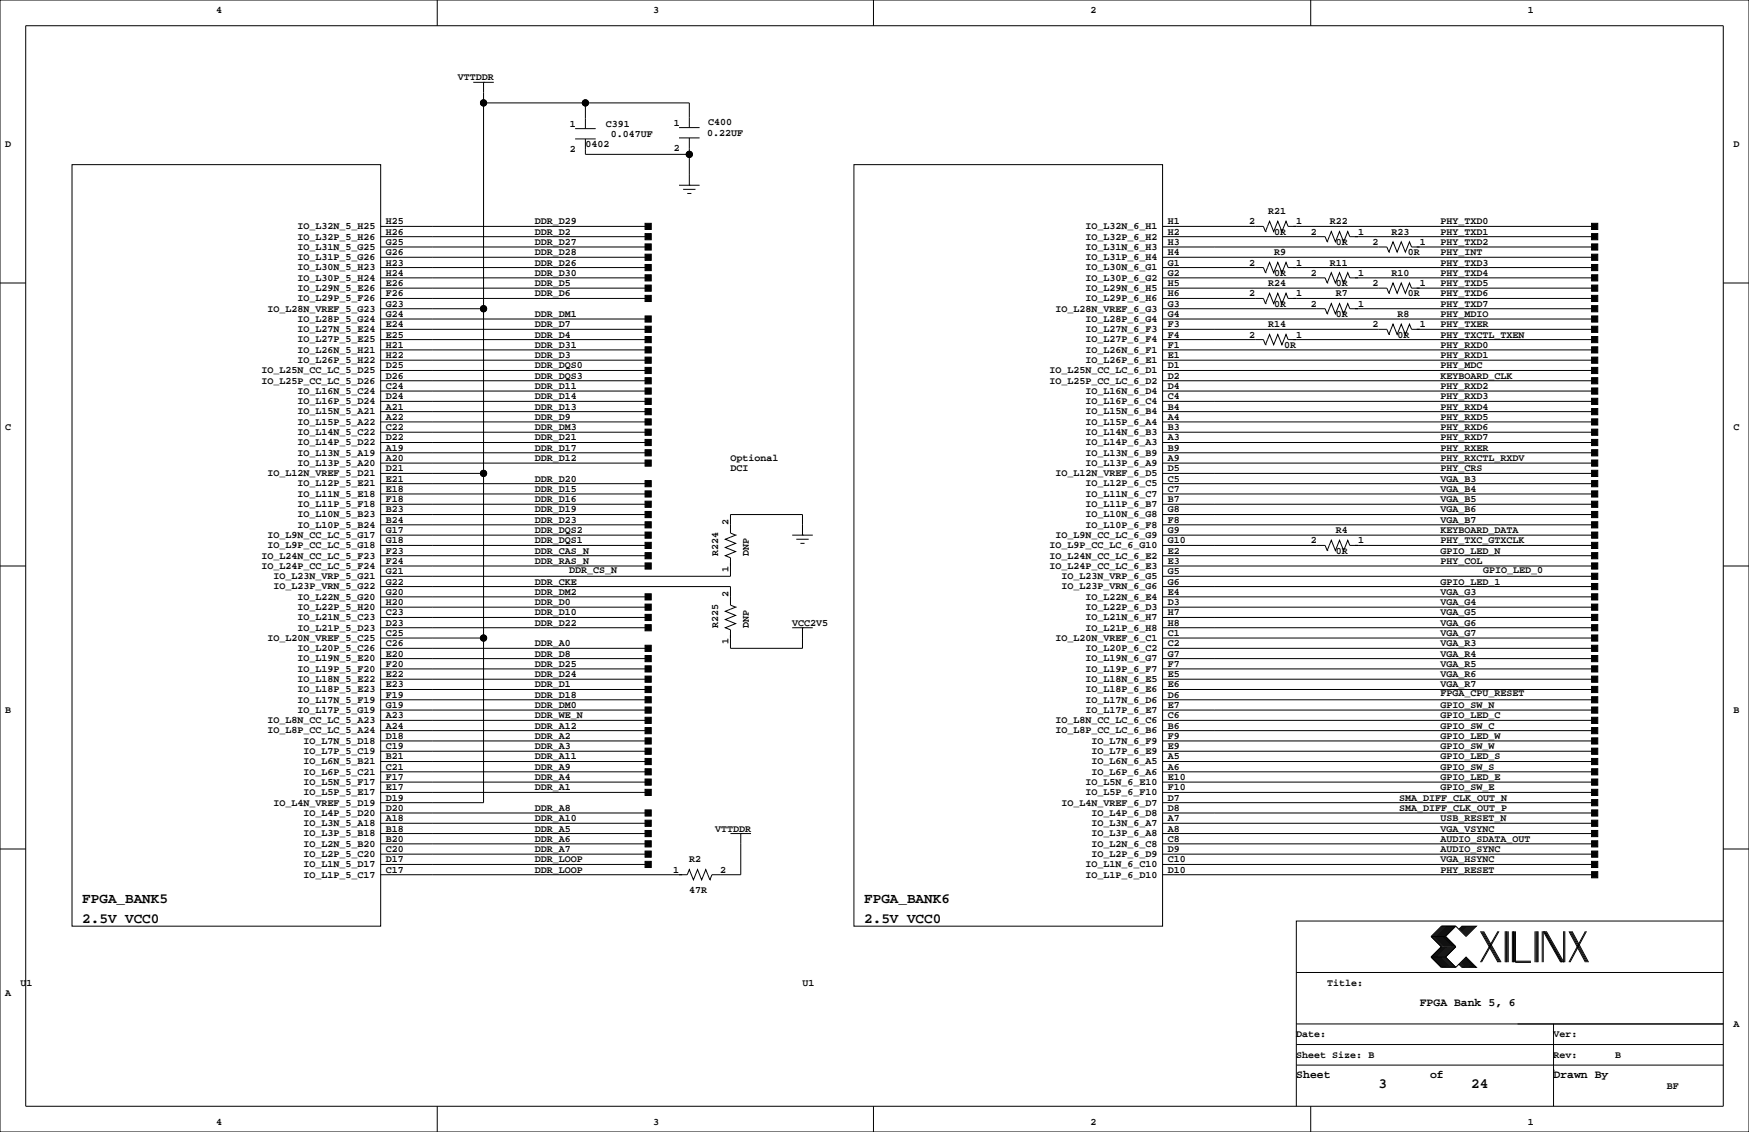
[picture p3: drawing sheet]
<svg xmlns="http://www.w3.org/2000/svg" width="432mm" height="279mm" viewBox="0 0 432 279" stroke-linecap="round" stroke-linejoin="round" font-family="sans-serif">
<g fill="none" stroke="#000" stroke-width=".25">
<path d="M0 0h431.8v279.4h-431.8zM6.3 6.4h419.1v266.6h-419.1zM107.9 0v6.4M215.6 0v6.4M323.6 0v6.4M116.8 20.3h5.1M119.4 20.3h.1M119.4 25.4h50.8v6.1M119.4 20.3v177.8h-25.4M142 34.3h5.1M142 31.8h5.1M144.5 34.3v3.8h25.7"/>
<path d="M144.5 25.4v6.4M167.6 34h5.1M167.6 31.5h5.1M170.2 34v11.7M17.8 40.6h76.2v188h-76.2zM94 58.4h66M94 55.9h66M167.6 45.7h5.1M168.7 46.7h3M169.7 47.8h1M170.2 45.7h.1M210.8 40.6h76.2v188h-76.2z"/>
<path d="M287 58.4h40.2l.5 1.3M287 55.9h24.9l.5 1.3M312.4 57.2h.1M327.7 59.7h.1M393.7 55.9h-75.7l-.5-1.3-1 2.6-1-2.6-1 2.6-1.1-2.6-1 2.6M393.7 58.4h-60.5l-.5-1.2-1 2.5-1-2.5-1 2.5-1-2.5-1 2.5M0 69.8h6.3M94 73.7h66M94 61h66M94 76.2h25.4M94 78.7h66M94 71.1h66"/>
<path d="M94 68.6h66M94 66h66M94 63.5h66M287 73.7h24.9l.5 1.2M287 61h55.4l.5 1.2M287 76.2h40.2l.5 1.3M287 78.7h106.7M287 71.1h55.4l.5 1.3M287 68.6h40.2l.5 1.2M287 66h24.9l.5 1.3M287 63.5h106.7M312.4 67.3h.1"/>
<path d="M312.4 74.9h.1M327.7 69.8h.1M327.7 77.5h.1M342.9 62.2h.1M342.9 72.4h.1M393.7 61h-45.2l-.5-1.3-1 2.5-1.1-2.5-1 2.5-1-2.5-1 2.5M393.7 66h-75.7l-.5-1.2-1 2.5-1-2.5-1 2.5-1.1-2.5-1 2.5M393.7 68.6h-60.5l-.5-1.3-1 2.5-1-2.5-1 2.5-1-2.5-1 2.5M393.7 71.1h-45.2l-.5-1.3-1 2.6-1.1-2.6-1 2.6-1-2.6-1 2.6M393.7 73.7h-75.7l-.5-1.3-1 2.5-1-2.5-1 2.5-1.1-2.5-1 2.5M393.7 76.2h-60.5l-.5-1.3-1 2.6-1-2.6-1 2.6-1-2.6-1 2.6M425.4 69.8h6.4"/>
<path d="M94 91.4h66M94 83.8h66M94 96.5h66M94 99.1h66M94 94h66M94 88.9h66M94 86.4h66M94 81.3h66M287 91.4h106.7M287 83.8h24.9l.5 1.3M287 96.5h106.7M287 99.1h106.7"/>
<path d="M287 94h106.7M287 88.9h106.7M287 86.4h106.7M287 81.3h55.4l.5 1.2M312.4 85.1h.1M342.9 82.5h.1M393.7 81.3h-45.2l-.5-1.3-1 2.5-1.1-2.5-1 2.5-1-2.5-1 2.5M393.7 83.8h-75.7l-.5-1.3-1 2.6-1-2.6-1 2.6-1.1-2.6-1 2.6M94 119.4h66M94 111.8h66M94 104.1h66M94 116.8h25.4"/>
<path d="M94 114.3h66M94 109.2h66M94 106.7h66M94 101.6h66M287 119.4h106.7M287 111.8h106.7M287 104.1h106.7M287 116.8h106.7M287 114.3h106.7M287 109.2h106.7M287 106.7h106.7M287 101.6h106.7"/>
<path d="M0 139.7h6.3M94 132.1h66M94 129.5h66M94 139.7h66M94 127h66M94 137.2h66M94 134.6h66M94 124.5h66M94 121.9h66M181.6 132.1h.1M181.6 132.1l-2.5 1 2.5 1-2.5 1 2.5 1-2.5 1.1 1.2 .5v4.5h-86.3M181.6 132.1l-1.3-.5v-4.6h17.8v5.1"/>
<path d="M195.6 132.1h5.1M196.6 133.1h3M197.6 134.1h1M198.1 132.1h.1M287 132.1h106.7M287 129.5h106.7M287 139.7h106.7M287 127h106.7M287 137.2h106.7M287 134.6h40.2l.5 1.3M287 124.5h106.7M287 121.9h106.7"/>
<path d="M327.7 135.9h.1M393.7 134.6h-60.5l-.5-1.3-1 2.6-1-2.6-1 2.6-1-2.6-1 2.6M425.4 139.7h6.4M94 154.9h66M94 144.8h86.3v4.6l1.3 .5M94 157.5h25.4M94 152.4h66M94 149.9h66M94 147.3h66M181.6 149.9h.1M181.6 149.9l-2.5 1 2.5 1-2.5 1 2.5 1-2.5 1 1.2 .5v4.6h17.8v-5.1M195.6 154.9h5.1"/>
<path d="M198.1 154.9h.1M287 154.9h106.7M287 157.5h106.7M287 152.4h106.7M287 149.9h106.7M287 147.3h106.7M287 144.8h106.7M287 142.2h106.7M94 160h66M94 167.6h66M94 172.7h66M94 177.8h66"/>
<path d="M94 175.3h66M94 170.2h66M94 165.1h66M94 162.6h66M287 160h106.7M287 167.6h106.7M287 172.7h106.7M287 177.8h106.7M287 175.3h106.7M287 170.2h106.7M287 165.1h106.7M287 162.6h106.7"/>
<path d="M94 195.6h66M94 193h66M94 190.5h66M94 188h66M94 185.4h66M94 182.9h66M94 180.3h66M287 195.6h106.7M287 193h106.7M287 190.5h106.7M287 188h106.7M287 185.4h106.7"/>
<path d="M287 182.9h106.7M287 180.3h106.7M287 198.1h106.7M0 209.5h6.3M94 215.9h75.7l.5-1.3 1 2.6 1-2.6 1 2.6 1-2.6 1.1 2.6M94 205.7h66M94 200.7h66M94 213.4h66M94 210.8h66M94 208.3h66M94 203.2h66M175.3 217.2h.1"/>
<path d="M180.3 205.7h5.1M182.9 205.7h.1M182.9 205.7v10.2h-7.1l-.5 1.3M287 215.9h106.7M287 205.7h106.7M287 200.7h106.7M287 213.4h106.7M287 210.8h106.7M287 208.3h106.7M287 203.2h106.7M425.4 209.5h6.4M353.3 236.2l2.6 2.6h3.5"/>
<path d="M353.3 231.1l2.6 2.6-2.6 2.5M353.3 236.2h3.6M353.3 231.1h3.6M356.1 228.6l-2.5 2.5 2.5 2.6-2.5 2.5 2.5 2.6M356.4 228.6l-2.6 2.5 2.6 2.6-2.6 2.5 2.6 2.6M356.6 228.6l-2.5 2.5 2.5 2.6-2.5 2.5 2.5 2.6M356.9 228.6l-2.6 2.5 2.6 2.6-2.6 2.5 2.6 2.6M356.9 231.1l2.5 2.6-2.5 2.5M356.9 236.2l2.5 2.6M357.1 228.6l-2.5 2.5 2.5 2.6-2.5 2.5 2.5 2.6M357.4 228.6l-2.6 2.5 2.6 2.6-2.6 2.5 2.6 2.6M357.6 228.6l-2.5 2.5 2.5 2.6-2.5 2.5 2.5 2.6"/>
<path d="M357.9 228.6l-2.6 2.5 2.6 2.6-2.6 2.5 2.6 2.6M358.1 228.6l-2.5 2.5 2.5 2.6-2.5 2.5 2.5 2.6M358.4 228.6l-2.5 2.5 2.5 2.6-2.5 2.5 2.5 2.6M358.6 228.6l-2.5 2.5 2.5 2.6-2.5 2.5 2.5 2.6M358.9 228.6l-2.5 2.5 2.5 2.6-2.5 2.5 2.5 2.6M359.2 228.6l-2.6 2.5 2.6 2.6-2.6 2.5 2.6 2.6M359.4 228.6l2.5 2.5 2.6-2.5h-3.6l-.7 .8M359.4 228.6h-3.5l-2.6 2.5M359.4 228.6l-2.5 2.5M360.2 238l.7 .8h3.6l-2.6-2.6-2.5 2.6M360.4 237.7l1 1.1M360.4 238l.8 .8"/>
<path d="M360.7 237.5l1.2 1.3M360.7 237.7l1 1.1M360.9 237.2l1.6 1.6M360.9 237.5l1.3 1.3M361.2 237l1.8 1.8M361.2 237.2l1.5 1.6M361.2 228.6l-.8 .8M361.4 236.7l2.1 2.1M361.4 237l1.8 1.8M361.4 228.6l-1 1M361.7 236.5l2.3 2.3M361.7 236.7l2 2.1"/>
<path d="M361.7 228.6l-1 1M361.9 236.5l2.3 2.3M361.9 228.6l-1.2 1.3M362.2 228.6l-1.3 1.3M362.5 228.6l-1.6 1.5M362.7 228.6l-1.5 1.5M363 228.6l-1.8 1.8M363.2 228.6l-1.8 1.8M363.5 228.6l-2.1 2M363.7 228.6l-2 2M364 228.6l-2.3 2.3M364.2 228.6l-2.3 2.3"/>
<path d="M365.5 229.9l4.3 7.6M365.8 229.9l4.3 7.6M366 229.9l4.3 7.6M366.3 229.9l4.3 7.6M369.8 229.9l-4.3 7.6M370.1 229.9l-4.3 7.6M371.6 229.9v7.6M371.9 229.9v7.6M372.1 229.9v7.6M372.4 229.9v7.6M373.4 229.9v7.6M373.6 229.9v7.6"/>
<path d="M373.9 229.9v7.6M374.1 229.9v7.6h3.9M374.1 237.2h3.9M379 229.9v7.6M379.2 229.9v7.6M379.5 229.9v7.6M379.7 229.9v7.6M380.7 229.9v7.6M381 237.5v-7.6l4.3 7.6M381.3 229.9l4.3 7.6M381.5 229.9l4.3 7.6M381.8 229.9l4.3 7.6v-7.6"/>
<path d="M386.3 229.9v7.6M387.3 229.9l4.1 7.6M387.6 229.9l4.1 7.6M387.9 229.9l4 7.6M388.1 229.9l4.1 7.6M391.4 229.9l-4.1 7.6M391.7 229.9l-4.1 7.6M425.4 227.3h-105.4v35.6M320 257.8h105.4M320 252.7h105.4M320 240h105.4M383.5 252.7v20.3"/>
<path d="M107.9 273v6.4M215.6 273v6.4M320 262.9v10.1M320 262.9h105.4M323.6 273v6.4M383.5 264.2h.1"/>
<circle cx="119.4" cy="25.4" r=".76"/>
<circle cx="144.5" cy="25.4" r=".76"/>
<circle cx="170.2" cy="38.1" r=".76"/>
<circle cx="119.4" cy="76.2" r=".76"/>
<circle cx="119.4" cy="116.8" r=".76"/>
<circle cx="119.4" cy="157.5" r=".76"/>
</g>
<g fill="#000" stroke="#000" stroke-width=".25">
<path d="M159.3 55.1h1.5v1.5h-1.5z" fill-rule="evenodd"/>
<path d="M159.3 57.7h1.5v1.5h-1.5z" fill-rule="evenodd"/>
<path d="M392.9 57.7h1.6v1.5h-1.6z" fill-rule="evenodd"/>
<path d="M392.9 55.1h1.6v1.5h-1.6z" fill-rule="evenodd"/>
<path d="M159.3 72.9h1.5v1.5h-1.5z" fill-rule="evenodd"/>
<path d="M159.3 60.2h1.5v1.5h-1.5z" fill-rule="evenodd"/>
<path d="M159.3 62.7h1.5v1.6h-1.5z" fill-rule="evenodd"/>
<path d="M159.3 65.3h1.5v1.5h-1.5z" fill-rule="evenodd"/>
<path d="M159.3 67.8h1.5v1.5h-1.5z" fill-rule="evenodd"/>
<path d="M159.3 70.4h1.5v1.5h-1.5z" fill-rule="evenodd"/>
<path d="M159.3 78h1.5v1.5h-1.5z" fill-rule="evenodd"/>
<path d="M392.9 78h1.6v1.5h-1.6z" fill-rule="evenodd"/>
<path d="M392.9 62.7h1.6v1.6h-1.6z" fill-rule="evenodd"/>
<path d="M392.9 75.4h1.6v1.6h-1.6z" fill-rule="evenodd"/>
<path d="M392.9 72.9h1.6v1.5h-1.6z" fill-rule="evenodd"/>
<path d="M392.9 70.4h1.6v1.5h-1.6z" fill-rule="evenodd"/>
<path d="M392.9 67.8h1.6v1.5h-1.6z" fill-rule="evenodd"/>
<path d="M392.9 65.3h1.6v1.5h-1.6z" fill-rule="evenodd"/>
<path d="M392.9 60.2h1.6v1.5h-1.6z" fill-rule="evenodd"/>
<path d="M159.3 90.7h1.5v1.5h-1.5z" fill-rule="evenodd"/>
<path d="M159.3 83.1h1.5v1.5h-1.5z" fill-rule="evenodd"/>
<path d="M159.3 95.8h1.5v1.5h-1.5z" fill-rule="evenodd"/>
<path d="M159.3 80.5h1.5v1.5h-1.5z" fill-rule="evenodd"/>
<path d="M159.3 85.6h1.5v1.5h-1.5z" fill-rule="evenodd"/>
<path d="M159.3 88.1h1.5v1.6h-1.5z" fill-rule="evenodd"/>
<path d="M159.3 93.2h1.5v1.5h-1.5z" fill-rule="evenodd"/>
<path d="M159.3 98.3h1.5v1.5h-1.5z" fill-rule="evenodd"/>
<path d="M392.9 88.1h1.6v1.6h-1.6z" fill-rule="evenodd"/>
<path d="M392.9 98.3h1.6v1.5h-1.6z" fill-rule="evenodd"/>
<path d="M392.9 85.6h1.6v1.5h-1.6z" fill-rule="evenodd"/>
<path d="M392.9 95.8h1.6v1.5h-1.6z" fill-rule="evenodd"/>
<path d="M392.9 93.2h1.6v1.5h-1.6z" fill-rule="evenodd"/>
<path d="M392.9 90.7h1.6v1.5h-1.6z" fill-rule="evenodd"/>
<path d="M392.9 80.5h1.6v1.5h-1.6z" fill-rule="evenodd"/>
<path d="M392.9 83.1h1.6v1.5h-1.6z" fill-rule="evenodd"/>
<path d="M159.3 111h1.5v1.5h-1.5z" fill-rule="evenodd"/>
<path d="M159.3 103.4h1.5v1.5h-1.5z" fill-rule="evenodd"/>
<path d="M159.3 100.8h1.5v1.6h-1.5z" fill-rule="evenodd"/>
<path d="M159.3 105.9h1.5v1.5h-1.5z" fill-rule="evenodd"/>
<path d="M159.3 108.5h1.5v1.5h-1.5z" fill-rule="evenodd"/>
<path d="M159.3 113.5h1.5v1.6h-1.5z" fill-rule="evenodd"/>
<path d="M392.9 103.4h1.6v1.5h-1.6z" fill-rule="evenodd"/>
<path d="M392.9 105.9h1.6v1.5h-1.6z" fill-rule="evenodd"/>
<path d="M392.9 108.5h1.6v1.5h-1.6z" fill-rule="evenodd"/>
<path d="M392.9 113.5h1.6v1.6h-1.6z" fill-rule="evenodd"/>
<path d="M392.9 116.1h1.6v1.5h-1.6z" fill-rule="evenodd"/>
<path d="M392.9 100.8h1.6v1.6h-1.6z" fill-rule="evenodd"/>
<path d="M392.9 111h1.6v1.5h-1.6z" fill-rule="evenodd"/>
<path d="M159.3 118.6h1.5v1.5h-1.5z" fill-rule="evenodd"/>
<path d="M159.3 136.4h1.5v1.5h-1.5z" fill-rule="evenodd"/>
<path d="M159.3 121.2h1.5v1.5h-1.5z" fill-rule="evenodd"/>
<path d="M159.3 123.7h1.5v1.5h-1.5z" fill-rule="evenodd"/>
<path d="M159.3 126.2h1.5v1.6h-1.5z" fill-rule="evenodd"/>
<path d="M159.3 128.8h1.5v1.5h-1.5z" fill-rule="evenodd"/>
<path d="M159.3 131.3h1.5v1.5h-1.5z" fill-rule="evenodd"/>
<path d="M159.3 133.9h1.5v1.5h-1.5z" fill-rule="evenodd"/>
<path d="M392.9 131.3h1.6v1.5h-1.6z" fill-rule="evenodd"/>
<path d="M392.9 128.8h1.6v1.5h-1.6z" fill-rule="evenodd"/>
<path d="M392.9 126.2h1.6v1.6h-1.6z" fill-rule="evenodd"/>
<path d="M392.9 123.7h1.6v1.5h-1.6z" fill-rule="evenodd"/>
<path d="M392.9 121.2h1.6v1.5h-1.6z" fill-rule="evenodd"/>
<path d="M392.9 118.6h1.6v1.5h-1.6z" fill-rule="evenodd"/>
<path d="M392.9 136.4h1.6v1.5h-1.6z" fill-rule="evenodd"/>
<path d="M392.9 133.9h1.6v1.5h-1.6z" fill-rule="evenodd"/>
<path d="M159.3 146.6h1.5v1.5h-1.5z" fill-rule="evenodd"/>
<path d="M159.3 138.9h1.5v1.6h-1.5z" fill-rule="evenodd"/>
<path d="M159.3 149.1h1.5v1.5h-1.5z" fill-rule="evenodd"/>
<path d="M159.3 151.6h1.5v1.6h-1.5z" fill-rule="evenodd"/>
<path d="M159.3 154.2h1.5v1.5h-1.5z" fill-rule="evenodd"/>
<path d="M392.9 156.7h1.6v1.5h-1.6z" fill-rule="evenodd"/>
<path d="M392.9 154.2h1.6v1.5h-1.6z" fill-rule="evenodd"/>
<path d="M392.9 151.6h1.6v1.6h-1.6z" fill-rule="evenodd"/>
<path d="M392.9 149.1h1.6v1.5h-1.6z" fill-rule="evenodd"/>
<path d="M392.9 146.6h1.6v1.5h-1.6z" fill-rule="evenodd"/>
<path d="M392.9 138.9h1.6v1.6h-1.6z" fill-rule="evenodd"/>
<path d="M392.9 141.5h1.6v1.5h-1.6z" fill-rule="evenodd"/>
<path d="M392.9 144h1.6v1.5h-1.6z" fill-rule="evenodd"/>
<path d="M159.3 166.9h1.5v1.5h-1.5z" fill-rule="evenodd"/>
<path d="M159.3 172h1.5v1.5h-1.5z" fill-rule="evenodd"/>
<path d="M159.3 177h1.5v1.6h-1.5z" fill-rule="evenodd"/>
<path d="M159.3 159.3h1.5v1.5h-1.5z" fill-rule="evenodd"/>
<path d="M159.3 161.8h1.5v1.5h-1.5z" fill-rule="evenodd"/>
<path d="M159.3 164.3h1.5v1.6h-1.5z" fill-rule="evenodd"/>
<path d="M159.3 169.4h1.5v1.5h-1.5z" fill-rule="evenodd"/>
<path d="M159.3 174.5h1.5v1.5h-1.5z" fill-rule="evenodd"/>
<path d="M392.9 177h1.6v1.6h-1.6z" fill-rule="evenodd"/>
<path d="M392.9 174.5h1.6v1.5h-1.6z" fill-rule="evenodd"/>
<path d="M392.9 172h1.6v1.5h-1.6z" fill-rule="evenodd"/>
<path d="M392.9 169.4h1.6v1.5h-1.6z" fill-rule="evenodd"/>
<path d="M392.9 166.9h1.6v1.5h-1.6z" fill-rule="evenodd"/>
<path d="M392.9 164.3h1.6v1.6h-1.6z" fill-rule="evenodd"/>
<path d="M392.9 161.8h1.6v1.5h-1.6z" fill-rule="evenodd"/>
<path d="M392.9 159.3h1.6v1.5h-1.6z" fill-rule="evenodd"/>
<path d="M159.3 182.1h1.5v1.5h-1.5z" fill-rule="evenodd"/>
<path d="M159.3 184.7h1.5v1.5h-1.5z" fill-rule="evenodd"/>
<path d="M159.3 189.7h1.5v1.6h-1.5z" fill-rule="evenodd"/>
<path d="M159.3 194.8h1.5v1.5h-1.5z" fill-rule="evenodd"/>
<path d="M159.3 179.6h1.5v1.5h-1.5z" fill-rule="evenodd"/>
<path d="M159.3 187.2h1.5v1.5h-1.5z" fill-rule="evenodd"/>
<path d="M159.3 192.3h1.5v1.5h-1.5z" fill-rule="evenodd"/>
<path d="M392.9 194.8h1.6v1.5h-1.6z" fill-rule="evenodd"/>
<path d="M392.9 192.3h1.6v1.5h-1.6z" fill-rule="evenodd"/>
<path d="M392.9 189.7h1.6v1.6h-1.6z" fill-rule="evenodd"/>
<path d="M392.9 187.2h1.6v1.5h-1.6z" fill-rule="evenodd"/>
<path d="M392.9 184.7h1.6v1.5h-1.6z" fill-rule="evenodd"/>
<path d="M392.9 182.1h1.6v1.5h-1.6z" fill-rule="evenodd"/>
<path d="M392.9 179.6h1.6v1.5h-1.6z" fill-rule="evenodd"/>
<path d="M392.9 197.4h1.6v1.5h-1.6z" fill-rule="evenodd"/>
<path d="M159.3 199.9h1.5v1.5h-1.5z" fill-rule="evenodd"/>
<path d="M159.3 202.4h1.5v1.6h-1.5z" fill-rule="evenodd"/>
<path d="M159.3 205h1.5v1.5h-1.5z" fill-rule="evenodd"/>
<path d="M159.3 207.5h1.5v1.5h-1.5z" fill-rule="evenodd"/>
<path d="M159.3 210.1h1.5v1.5h-1.5z" fill-rule="evenodd"/>
<path d="M159.3 212.6h1.5v1.5h-1.5z" fill-rule="evenodd"/>
<path d="M392.9 205h1.6v1.5h-1.6z" fill-rule="evenodd"/>
<path d="M392.9 215.1h1.6v1.6h-1.6z" fill-rule="evenodd"/>
<path d="M392.9 210.1h1.6v1.5h-1.6z" fill-rule="evenodd"/>
<path d="M392.9 207.5h1.6v1.5h-1.6z" fill-rule="evenodd"/>
<path d="M392.9 212.6h1.6v1.5h-1.6z" fill-rule="evenodd"/>
<path d="M392.9 202.4h1.6v1.6h-1.6z" fill-rule="evenodd"/>
<path d="M392.9 199.9h1.6v1.5h-1.6z" fill-rule="evenodd"/>
<circle cx="119.4" cy="25.4" r=".76"/>
<circle cx="144.5" cy="25.4" r=".76"/>
<circle cx="170.2" cy="38.1" r=".76"/>
<circle cx="119.4" cy="76.2" r=".76"/>
<circle cx="119.4" cy="116.8" r=".76"/>
<circle cx="119.4" cy="157.5" r=".76"/>
</g>
<g font-size="3.5">
<text x="20.3" y="222.8">FPGA_BANK5</text>
<text x="20.3" y="227.9">2.5V VCC0</text>
<text x="213.4" y="222.8">FPGA_BANK6</text>
<text x="213.4" y="227.9">2.5V VCC0</text>
<text x="340.4" y="268.5">3</text>
<text x="363.2" y="268.5">24</text>
</g>
<g font-size="2.8">
<text x="350.5" y="248.3">FPGA Bank 5, 6</text>
<text x="320" y="266.1">Sheet</text>
<text x="353.1" y="266.1">of</text>
<text x="383.5" y="266.1">Drawn By</text>
</g>
<g font-size="2.5">
<text x="53.3" y="3.3">4</text>
<text x="161.3" y="3.3">3</text>
<text x="269.2" y="3.3">2</text>
<text x="377.2" y="3.3">1</text>
<text x="113" y="19.8">VTTDDR</text>
<text x="140.7" y="31.2">1</text>
<text x="149.6" y="31.2">C391</text>
<text x="150.8" y="33.7">0.047UF</text>
<text x="166.4" y="31">1</text>
<text x="174.6" y="33.5">0.22UF</text>
<text x="174.8" y="30.9">C400</text>
<text x="1.3" y="36.3">D</text>
<text x="140.7" y="37.6">2</text>
<text x="144.5" y="36.3">0402</text>
<text x="166.4" y="37.3">2</text>
<text x="428" y="36.3">D</text>
<text x="313.1" y="52.8">R21</text>
<text x="73.4" y="59.1">IO_L32P_5_H26</text>
<text x="73.4" y="56.6">IO_L32N_5_H25</text>
<text x="95.2" y="57.9">H26</text>
<text x="95.2" y="55.4">H25</text>
<text x="132.1" y="57.9">DDR_D2</text>
<text x="132.1" y="55.4">DDR_D29</text>
<text x="268" y="59.1">IO_L32P_6_H2</text>
<text x="268" y="56.6">IO_L32N_6_H1</text>
<text x="288.3" y="57.9">H2</text>
<text x="288.3" y="55.4">H1</text>
<text x="308.4" y="55.4">2</text>
<text x="314.5" y="57.9">0R</text>
<text x="320" y="55.4">1</text>
<text x="323.6" y="57.9">2</text>
<text x="328.3" y="55.4">R22</text>
<text x="335.3" y="57.9">1</text>
<text x="343.5" y="57.9">R23</text>
<text x="355.6" y="55.4">PHY_TXD0</text>
<text x="355.6" y="57.9">PHY_TXD1</text>
<text x="73.4" y="64.2">IO_L31P_5_G26</text>
<text x="73.4" y="61.7">IO_L31N_5_G25</text>
<text x="95.2" y="65.5">H23</text>
<text x="95.2" y="63">G26</text>
<text x="95.2" y="60.5">G25</text>
<text x="132.1" y="65.5">DDR_D26</text>
<text x="132.1" y="63">DDR_D28</text>
<text x="132.1" y="60.5">DDR_D27</text>
<text x="268" y="64.2">IO_L31P_6_H4</text>
<text x="268" y="61.7">IO_L31N_6_H3</text>
<text x="288.3" y="65.5">G1</text>
<text x="288.3" y="63">H4</text>
<text x="288.3" y="60.5">H3</text>
<text x="308.4" y="65.5">2</text>
<text x="314.5" y="63">R9</text>
<text x="320" y="65.5">1</text>
<text x="328.3" y="65.5">R11</text>
<text x="329.8" y="60.5">0R</text>
<text x="338.9" y="60.5">2</text>
<text x="347.6" y="63">0R</text>
<text x="350.5" y="60.5">1</text>
<text x="355.6" y="60.5">PHY_TXD2</text>
<text x="355.6" y="65.5">PHY_TXD3</text>
<text x="355.6" y="63">PHY_INT</text>
<text x="73.4" y="71.8">IO_L29N_5_E26</text>
<text x="73.4" y="69.3">IO_L30P_5_H24</text>
<text x="73.4" y="66.7">IO_L30N_5_H23</text>
<text x="95.2" y="70.6">E26</text>
<text x="95.2" y="68.1">H24</text>
<text x="132.1" y="70.6">DDR_D5</text>
<text x="132.1" y="68.1">DDR_D30</text>
<text x="268" y="71.8">IO_L29N_6_H5</text>
<text x="268" y="69.3">IO_L30P_6_G2</text>
<text x="268" y="66.7">IO_L30N_6_G1</text>
<text x="288.3" y="70.6">H5</text>
<text x="288.3" y="68.1">G2</text>
<text x="313.1" y="70.6">R24</text>
<text x="314.5" y="68.1">0R</text>
<text x="323.6" y="68.1">2</text>
<text x="329.8" y="70.6">0R</text>
<text x="335.3" y="68.1">1</text>
<text x="338.9" y="70.6">2</text>
<text x="343.5" y="68.1">R10</text>
<text x="350.5" y="70.6">1</text>
<text x="355.6" y="68.1">PHY_TXD4</text>
<text x="355.6" y="70.6">PHY_TXD5</text>
<text x="66" y="76.9">IO_L28N_VREF_5_G23</text>
<text x="73.4" y="74.4">IO_L29P_5_F26</text>
<text x="95.2" y="75.7">G23</text>
<text x="95.2" y="73.2">F26</text>
<text x="132.1" y="73.2">DDR_D6</text>
<text x="260.6" y="76.9">IO_L28N_VREF_6_G3</text>
<text x="268" y="74.4">IO_L29P_6_H6</text>
<text x="288.3" y="75.7">G3</text>
<text x="288.3" y="73.2">H6</text>
<text x="308.4" y="73.2">2</text>
<text x="314.5" y="75.7">0R</text>
<text x="320" y="73.2">1</text>
<text x="323.6" y="75.7">2</text>
<text x="329.8" y="73.2">R7</text>
<text x="335.3" y="75.7">1</text>
<text x="347.6" y="73.2">0R</text>
<text x="355.6" y="73.2">PHY_TXD6</text>
<text x="355.6" y="75.7">PHY_TXD7</text>
<text x="73.4" y="82">IO_L27N_5_E24</text>
<text x="73.4" y="79.4">IO_L28P_5_G24</text>
<text x="95.2" y="83.3">E25</text>
<text x="95.2" y="80.8">E24</text>
<text x="95.2" y="78.2">G24</text>
<text x="132.1" y="80.8">DDR_D7</text>
<text x="132.1" y="78.2">DDR_DM1</text>
<text x="132.1" y="83.3">DDR_D4</text>
<text x="268" y="82">IO_L27N_6_F3</text>
<text x="268" y="79.4">IO_L28P_6_G4</text>
<text x="288.3" y="83.3">F4</text>
<text x="288.3" y="80.8">F3</text>
<text x="288.3" y="78.2">G4</text>
<text x="308.4" y="83.3">2</text>
<text x="313.1" y="80.8">R14</text>
<text x="320" y="83.3">1</text>
<text x="329.8" y="78.2">0R</text>
<text x="338.9" y="80.8">2</text>
<text x="345" y="78.2">R8</text>
<text x="345" y="83.3">0R</text>
<text x="350.5" y="80.8">1</text>
<text x="355.6" y="83.3">PHY_TXCTL_TXEN</text>
<text x="355.6" y="80.8">PHY_TXER</text>
<text x="355.6" y="78.2">PHY_MDIO</text>
<text x="73.4" y="89.6">IO_L26P_5_H22</text>
<text x="73.4" y="87.1">IO_L26N_5_H21</text>
<text x="73.4" y="84.5">IO_L27P_5_E25</text>
<text x="95.2" y="88.4">H22</text>
<text x="95.2" y="85.9">H21</text>
<text x="132.1" y="88.4">DDR_D3</text>
<text x="132.1" y="85.9">DDR_D31</text>
<text x="268" y="89.6">IO_L26P_6_E1</text>
<text x="268" y="87.1">IO_L26N_6_F1</text>
<text x="268" y="84.5">IO_L27P_6_F4</text>
<text x="288.3" y="88.4">E1</text>
<text x="288.3" y="85.9">F1</text>
<text x="317.1" y="85.9">0R</text>
<text x="355.6" y="85.9">PHY_RXD0</text>
<text x="355.6" y="88.4">PHY_RXD1</text>
<text x="64.6" y="94.7">IO_L25P_CC_LC_5_D26</text>
<text x="64.6" y="92.1">IO_L25N_CC_LC_5_D25</text>
<text x="95.2" y="93.5">D26</text>
<text x="95.2" y="90.9">D25</text>
<text x="132.1" y="93.5">DDR_DQS3</text>
<text x="132.1" y="90.9">DDR_DQS0</text>
<text x="259.1" y="94.7">IO_L25P_CC_LC_6_D2</text>
<text x="259.1" y="92.1">IO_L25N_CC_LC_6_D1</text>
<text x="288.3" y="93.5">D2</text>
<text x="288.3" y="90.9">D1</text>
<text x="355.6" y="90.9">PHY_MDC</text>
<text x="355.6" y="93.5">KEYBOARD_CLK</text>
<text x="73.4" y="99.8">IO_L16P_5_D24</text>
<text x="73.4" y="97.2">IO_L16N_5_C24</text>
<text x="95.2" y="101.1">A21</text>
<text x="95.2" y="98.6">D24</text>
<text x="95.2" y="96">C24</text>
<text x="132.1" y="101.1">DDR_D13</text>
<text x="132.1" y="98.6">DDR_D14</text>
<text x="132.1" y="96">DDR_D11</text>
<text x="268" y="99.8">IO_L16P_6_C4</text>
<text x="268" y="97.2">IO_L16N_6_D4</text>
<text x="288.3" y="101.1">B4</text>
<text x="288.3" y="98.6">C4</text>
<text x="288.3" y="96">D4</text>
<text x="355.6" y="101.1">PHY_RXD4</text>
<text x="355.6" y="96">PHY_RXD2</text>
<text x="355.6" y="98.6">PHY_RXD3</text>
<text x="1.3" y="106.2">C</text>
<text x="73.4" y="107.4">IO_L14N_5_C22</text>
<text x="73.4" y="104.8">IO_L15P_5_A22</text>
<text x="73.4" y="102.3">IO_L15N_5_A21</text>
<text x="95.2" y="106.2">C22</text>
<text x="95.2" y="103.6">A22</text>
<text x="132.1" y="106.2">DDR_DM3</text>
<text x="132.1" y="103.6">DDR_D9</text>
<text x="268" y="107.4">IO_L14N_6_B3</text>
<text x="268" y="104.8">IO_L15P_6_A4</text>
<text x="268" y="102.3">IO_L15N_6_B4</text>
<text x="288.3" y="106.2">B3</text>
<text x="288.3" y="103.6">A4</text>
<text x="355.6" y="106.2">PHY_RXD6</text>
<text x="355.6" y="103.6">PHY_RXD5</text>
<text x="428" y="106.2">C</text>
<text x="73.4" y="112.5">IO_L13N_5_A19</text>
<text x="73.4" y="109.9">IO_L14P_5_D22</text>
<text x="95.2" y="113.8">A20</text>
<text x="95.2" y="111.3">A19</text>
<text x="95.2" y="108.7">D22</text>
<text x="132.1" y="113.8">DDR_D12</text>
<text x="132.1" y="108.7">DDR_D21</text>
<text x="132.1" y="111.3">DDR_D17</text>
<text x="180.3" y="113.8">Optional</text>
<text x="268" y="112.5">IO_L13N_6_B9</text>
<text x="268" y="109.9">IO_L14P_6_A3</text>
<text x="288.3" y="113.8">A9</text>
<text x="288.3" y="111.3">B9</text>
<text x="288.3" y="108.7">A3</text>
<text x="355.6" y="111.3">PHY_RXER</text>
<text x="355.6" y="113.8">PHY_RXCTL_RXDV</text>
<text x="355.6" y="108.7">PHY_RXD7</text>
<text x="66" y="117.5">IO_L12N_VREF_5_D21</text>
<text x="73.4" y="115">IO_L13P_5_A20</text>
<text x="95.2" y="118.9">E21</text>
<text x="95.2" y="116.3">D21</text>
<text x="132.1" y="118.9">DDR_D20</text>
<text x="180.3" y="116.3">DCI</text>
<text x="260.6" y="117.5">IO_L12N_VREF_6_D5</text>
<text x="268" y="115">IO_L13P_6_A9</text>
<text x="288.3" y="118.9">C5</text>
<text x="288.3" y="116.3">D5</text>
<text x="355.6" y="116.3">PHY_CRS</text>
<text x="355.6" y="118.9">VGA_B3</text>
<text x="73.4" y="125.2">IO_L11P_5_F18</text>
<text x="73.4" y="122.6">IO_L11N_5_E18</text>
<text x="73.4" y="120.1">IO_L12P_5_E21</text>
<text x="95.2" y="124">F18</text>
<text x="95.2" y="121.4">E18</text>
<text x="132.1" y="124">DDR_D16</text>
<text x="132.1" y="121.4">DDR_D15</text>
<text x="268" y="125.2">IO_L11P_6_B7</text>
<text x="268" y="122.6">IO_L11N_6_C7</text>
<text x="268" y="120.1">IO_L12P_6_C5</text>
<text x="288.3" y="124">B7</text>
<text x="288.3" y="121.4">C7</text>
<text x="355.6" y="121.4">VGA_B4</text>
<text x="355.6" y="124">VGA_B5</text>
<text x="73.4" y="130.2">IO_L10P_5_B24</text>
<text x="73.4" y="127.7">IO_L10N_5_B23</text>
<text x="95.2" y="131.6">G17</text>
<text x="95.2" y="129">B24</text>
<text x="95.2" y="126.5">B23</text>
<text x="132.1" y="131.6">DDR_DQS2</text>
<text x="132.1" y="129">DDR_D23</text>
<text x="132.1" y="126.5">DDR_D19</text>
<text x="179.8" y="129.5" transform="rotate(-90 179.8 129.5)">2</text>
<text x="268" y="130.2">IO_L10P_6_F8</text>
<text x="268" y="127.7">IO_L10N_6_G8</text>
<text x="288.3" y="131.6">G9</text>
<text x="288.3" y="129">F8</text>
<text x="288.3" y="126.5">G8</text>
<text x="329.8" y="131.6">R4</text>
<text x="355.6" y="126.5">VGA_B6</text>
<text x="355.6" y="129">VGA_B7</text>
<text x="355.6" y="131.6">KEYBOARD_DATA</text>
<text x="64.6" y="137.9">IO_L24N_CC_LC_5_F23</text>
<text x="66" y="135.3">IO_L9P_CC_LC_5_G18</text>
<text x="66" y="132.8">IO_L9N_CC_LC_5_G17</text>
<text x="95.2" y="136.7">F23</text>
<text x="95.2" y="134.1">G18</text>
<text x="132.1" y="134.1">DDR_DQS1</text>
<text x="132.1" y="136.7">DDR_CAS_N</text>
<text x="177.3" y="137.2" transform="rotate(-90 177.3 137.2)">R224</text>
<text x="184.9" y="137.2" transform="rotate(-90 184.9 137.2)">DNP</text>
<text x="259.1" y="137.9">IO_L24N_CC_LC_6_E2</text>
<text x="259.1" y="135.3">IO_L9P_CC_LC_6_G10</text>
<text x="260.6" y="132.8">IO_L9N_CC_LC_6_G9</text>
<text x="288.3" y="136.7">E2</text>
<text x="288.3" y="134.1">G10</text>
<text x="323.6" y="134.1">2</text>
<text x="329.8" y="136.7">0R</text>
<text x="335.3" y="134.1">1</text>
<text x="355.6" y="134.1">PHY_TXC_GTXCLK</text>
<text x="355.6" y="136.7">GPIO_LED_N</text>
<text x="64.6" y="140.4">IO_L24P_CC_LC_5_F24</text>
<text x="67.5" y="142.9">IO_L23N_VRP_5_G21</text>
<text x="95.2" y="141.7">G21</text>
<text x="95.2" y="139.2">F24</text>
<text x="132.1" y="139.2">DDR_RAS_N</text>
<text x="140.5" y="141.3">DDR_CS_N</text>
<text x="179.8" y="141.2" transform="rotate(-90 179.8 141.2)">1</text>
<text x="259.1" y="140.4">IO_L24P_CC_LC_6_E3</text>
<text x="262" y="142.9">IO_L23N_VRP_6_G5</text>
<text x="288.3" y="141.7">G5</text>
<text x="288.3" y="139.2">E3</text>
<text x="355.6" y="139.2">PHY_COL</text>
<text x="366.2" y="141.3">GPIO_LED_0</text>
<text x="67.5" y="145.5">IO_L23P_VRN_5_G22</text>
<text x="73.4" y="148">IO_L22N_5_G20</text>
<text x="95.2" y="149.4">H20</text>
<text x="95.2" y="146.8">G20</text>
<text x="95.2" y="144.3">G22</text>
<text x="132.1" y="144.3">DDR_CKE</text>
<text x="132.1" y="149.4">DDR_D0</text>
<text x="132.1" y="146.8">DDR_DM2</text>
<text x="179.8" y="147.3" transform="rotate(-90 179.8 147.3)">2</text>
<text x="262" y="145.5">IO_L23P_VRN_6_G6</text>
<text x="268" y="148">IO_L22N_6_E4</text>
<text x="288.3" y="149.4">D3</text>
<text x="288.3" y="146.8">E4</text>
<text x="288.3" y="144.3">G6</text>
<text x="355.6" y="144.3">GPIO_LED_1</text>
<text x="355.6" y="146.8">VGA_G3</text>
<text x="355.6" y="149.4">VGA_G4</text>
<text x="73.4" y="155.6">IO_L21P_5_D23</text>
<text x="73.4" y="153.1">IO_L21N_5_C23</text>
<text x="73.4" y="150.6">IO_L22P_5_H20</text>
<text x="95.2" y="154.4">D23</text>
<text x="95.2" y="151.9">C23</text>
<text x="132.1" y="154.4">DDR_D22</text>
<text x="132.1" y="151.9">DDR_D10</text>
<text x="177.3" y="154.9" transform="rotate(-90 177.3 154.9)">R225</text>
<text x="184.9" y="154.9" transform="rotate(-90 184.9 154.9)">DNP</text>
<text x="195.6" y="154.4">VCC2V5</text>
<text x="268" y="155.6">IO_L21P_6_H8</text>
<text x="268" y="153.1">IO_L21N_6_H7</text>
<text x="268" y="150.6">IO_L22P_6_D3</text>
<text x="288.3" y="154.4">H8</text>
<text x="288.3" y="151.9">H7</text>
<text x="355.6" y="151.9">VGA_G5</text>
<text x="355.6" y="154.4">VGA_G6</text>
<text x="66" y="158.2">IO_L20N_VREF_5_C25</text>
<text x="73.4" y="160.7">IO_L20P_5_C26</text>
<text x="95.2" y="159.5">C26</text>
<text x="95.2" y="157">C25</text>
<text x="132.1" y="159.5">DDR_A0</text>
<text x="179.8" y="159" transform="rotate(-90 179.8 159)">1</text>
<text x="260.6" y="158.2">IO_L20N_VREF_6_C1</text>
<text x="268" y="160.7">IO_L20P_6_C2</text>
<text x="288.3" y="159.5">C2</text>
<text x="288.3" y="157">C1</text>
<text x="355.6" y="157">VGA_G7</text>
<text x="355.6" y="159.5">VGA_R3</text>
<text x="73.4" y="165.8">IO_L19P_5_F20</text>
<text x="73.4" y="163.3">IO_L19N_5_E20</text>
<text x="95.2" y="167.1">E22</text>
<text x="95.2" y="164.6">F20</text>
<text x="95.2" y="162.1">E20</text>
<text x="132.1" y="164.6">DDR_D25</text>
<text x="132.1" y="162.1">DDR_D8</text>
<text x="132.1" y="167.1">DDR_D24</text>
<text x="268" y="165.8">IO_L19P_6_F7</text>
<text x="268" y="163.3">IO_L19N_6_G7</text>
<text x="288.3" y="167.1">E5</text>
<text x="288.3" y="164.6">F7</text>
<text x="288.3" y="162.1">G7</text>
<text x="355.6" y="162.1">VGA_R4</text>
<text x="355.6" y="164.6">VGA_R5</text>
<text x="355.6" y="167.1">VGA_R6</text>
<text x="73.4" y="173.4">IO_L17N_5_F19</text>
<text x="73.4" y="170.9">IO_L18P_5_E23</text>
<text x="73.4" y="168.3">IO_L18N_5_E22</text>
<text x="95.2" y="172.2">F19</text>
<text x="95.2" y="169.7">E23</text>
<text x="132.1" y="169.7">DDR_D1</text>
<text x="132.1" y="172.2">DDR_D18</text>
<text x="268" y="173.4">IO_L17N_6_D6</text>
<text x="268" y="170.9">IO_L18P_6_E6</text>
<text x="268" y="168.3">IO_L18N_6_E5</text>
<text x="288.3" y="172.2">D6</text>
<text x="288.3" y="169.7">E6</text>
<text x="355.6" y="169.7">VGA_R7</text>
<text x="355.6" y="171.8">FPGA_CPU_RESET</text>
<text x="1.3" y="176">B</text>
<text x="66" y="178.5">IO_L8N_CC_LC_5_A23</text>
<text x="73.4" y="176">IO_L17P_5_G19</text>
<text x="95.2" y="179.8">A24</text>
<text x="95.2" y="177.3">A23</text>
<text x="95.2" y="174.8">G19</text>
<text x="132.1" y="179.8">DDR_A12</text>
<text x="132.1" y="174.8">DDR_DM0</text>
<text x="132.1" y="177.3">DDR_WE_N</text>
<text x="260.6" y="178.5">IO_L8N_CC_LC_6_C6</text>
<text x="268" y="176">IO_L17P_6_E7</text>
<text x="288.3" y="179.8">B6</text>
<text x="288.3" y="177.3">C6</text>
<text x="288.3" y="174.8">E7</text>
<text x="355.6" y="174.8">GPIO_SW_N</text>
<text x="355.6" y="177.3">GPIO_LED_C</text>
<text x="355.6" y="179.8">GPIO_SW_C</text>
<text x="428" y="176">B</text>
<text x="66" y="181">IO_L8P_CC_LC_5_A24</text>
<text x="74.9" y="183.6">IO_L7N_5_D18</text>
<text x="95.2" y="184.9">C19</text>
<text x="95.2" y="182.4">D18</text>
<text x="132.1" y="184.9">DDR_A3</text>
<text x="132.1" y="182.4">DDR_A2</text>
<text x="260.6" y="181">IO_L8P_CC_LC_6_B6</text>
<text x="269.5" y="183.6">IO_L7N_6_F9</text>
<text x="288.3" y="184.9">E9</text>
<text x="288.3" y="182.4">F9</text>
<text x="355.6" y="182.4">GPIO_LED_W</text>
<text x="355.6" y="184.9">GPIO_SW_W</text>
<text x="74.9" y="191.2">IO_L6P_5_C21</text>
<text x="74.9" y="188.7">IO_L6N_5_B21</text>
<text x="74.9" y="186.1">IO_L7P_5_C19</text>
<text x="95.2" y="190">C21</text>
<text x="95.2" y="187.5">B21</text>
<text x="132.1" y="187.5">DDR_A11</text>
<text x="132.1" y="190">DDR_A9</text>
<text x="269.5" y="191.2">IO_L6P_6_A6</text>
<text x="269.5" y="188.7">IO_L6N_6_A5</text>
<text x="269.5" y="186.1">IO_L7P_6_E9</text>
<text x="288.3" y="190">A6</text>
<text x="288.3" y="187.5">A5</text>
<text x="355.6" y="187.5">GPIO_LED_S</text>
<text x="355.6" y="190">GPIO_SW_S</text>
<text x="74.9" y="196.3">IO_L5P_5_E17</text>
<text x="74.9" y="193.7">IO_L5N_5_F17</text>
<text x="95.2" y="197.6">D19</text>
<text x="95.2" y="195.1">E17</text>
<text x="95.2" y="192.5">F17</text>
<text x="132.1" y="192.5">DDR_A4</text>
<text x="132.1" y="195.1">DDR_A1</text>
<text x="268" y="196.3">IO_L5P_6_F10</text>
<text x="268" y="193.7">IO_L5N_6_E10</text>
<text x="288.3" y="197.6">D7</text>
<text x="288.3" y="195.1">F10</text>
<text x="288.3" y="192.5">E10</text>
<text x="345.4" y="197.6">SMA_DIFF_CLK_OUT_N</text>
<text x="355.6" y="192.5">GPIO_LED_E</text>
<text x="355.6" y="195.1">GPIO_SW_E</text>
<text x="67.5" y="198.8">IO_L4N_VREF_5_D19</text>
<text x="74.9" y="203.9">IO_L3N_5_A18</text>
<text x="74.9" y="201.4">IO_L4P_5_D20</text>
<text x="95.2" y="202.7">A18</text>
<text x="95.2" y="200.2">D20</text>
<text x="132.1" y="202.7">DDR_A10</text>
<text x="132.1" y="200.2">DDR_A8</text>
<text x="262" y="198.8">IO_L4N_VREF_6_D7</text>
<text x="269.5" y="203.9">IO_L3N_6_A7</text>
<text x="269.5" y="201.4">IO_L4P_6_D8</text>
<text x="288.3" y="202.7">A7</text>
<text x="288.3" y="200.2">D8</text>
<text x="345.4" y="200.2">SMA_DIFF_CLK_OUT_P</text>
<text x="355.6" y="202.7">USB_RESET_N</text>
<text x="74.9" y="209">IO_L2N_5_B20</text>
<text x="74.9" y="206.4">IO_L3P_5_B18</text>
<text x="95.2" y="207.8">B20</text>
<text x="95.2" y="205.2">B18</text>
<text x="132.1" y="207.8">DDR_A6</text>
<text x="132.1" y="205.2">DDR_A5</text>
<text x="176.5" y="205.2">VTTDDR</text>
<text x="269.5" y="209">IO_L2N_6_C8</text>
<text x="269.5" y="206.4">IO_L3P_6_A8</text>
<text x="288.3" y="207.8">C8</text>
<text x="288.3" y="205.2">A8</text>
<text x="355.6" y="207.8">AUDIO_SDATA_OUT</text>
<text x="355.6" y="205.2">VGA_VSYNC</text>
<text x="74.9" y="214.1">IO_L1N_5_D17</text>
<text x="74.9" y="211.5">IO_L2P_5_C20</text>
<text x="95.2" y="215.4">C17</text>
<text x="95.2" y="212.9">D17</text>
<text x="95.2" y="210.3">C20</text>
<text x="132.1" y="212.9">DDR_LOOP</text>
<text x="132.1" y="210.3">DDR_A7</text>
<text x="132.1" y="215.4">DDR_LOOP</text>
<text x="166.2" y="215.4">1</text>
<text x="170.2" y="212.9">R2</text>
<text x="177.8" y="215.4">2</text>
<text x="268" y="214.1">IO_L1N_6_C10</text>
<text x="269.5" y="211.5">IO_L2P_6_D9</text>
<text x="288.3" y="215.4">D10</text>
<text x="288.3" y="212.9">C10</text>
<text x="288.3" y="210.3">D9</text>
<text x="355.6" y="212.9">VGA_HSYNC</text>
<text x="355.6" y="210.3">AUDIO_SYNC</text>
<text x="355.6" y="215.4">PHY_RESET</text>
<text x="74.9" y="216.6">IO_L1P_5_C17</text>
<text x="170.2" y="220.5">47R</text>
<text x="268" y="216.6">IO_L1P_6_D10</text>
<text x="1.3" y="245.9">A</text>
<text x="5.1" y="243.3">U1</text>
<text x="198.1" y="243.3">U1</text>
<text x="327.7" y="243.3">Title:</text>
<text x="320" y="256">Date:</text>
<text x="383.5" y="256">Ver:</text>
<text x="428" y="253.5">A</text>
<text x="320" y="261.1">Sheet Size: B</text>
<text x="383.5" y="261.1">Rev:</text>
<text x="398.8" y="261.1">B</text>
<text x="411.5" y="268.7">BF</text>
<text x="53.3" y="277.6">4</text>
<text x="161.3" y="277.6">3</text>
<text x="269.2" y="277.6">2</text>
<text x="377.2" y="277.6">1</text>
</g>
</svg>
